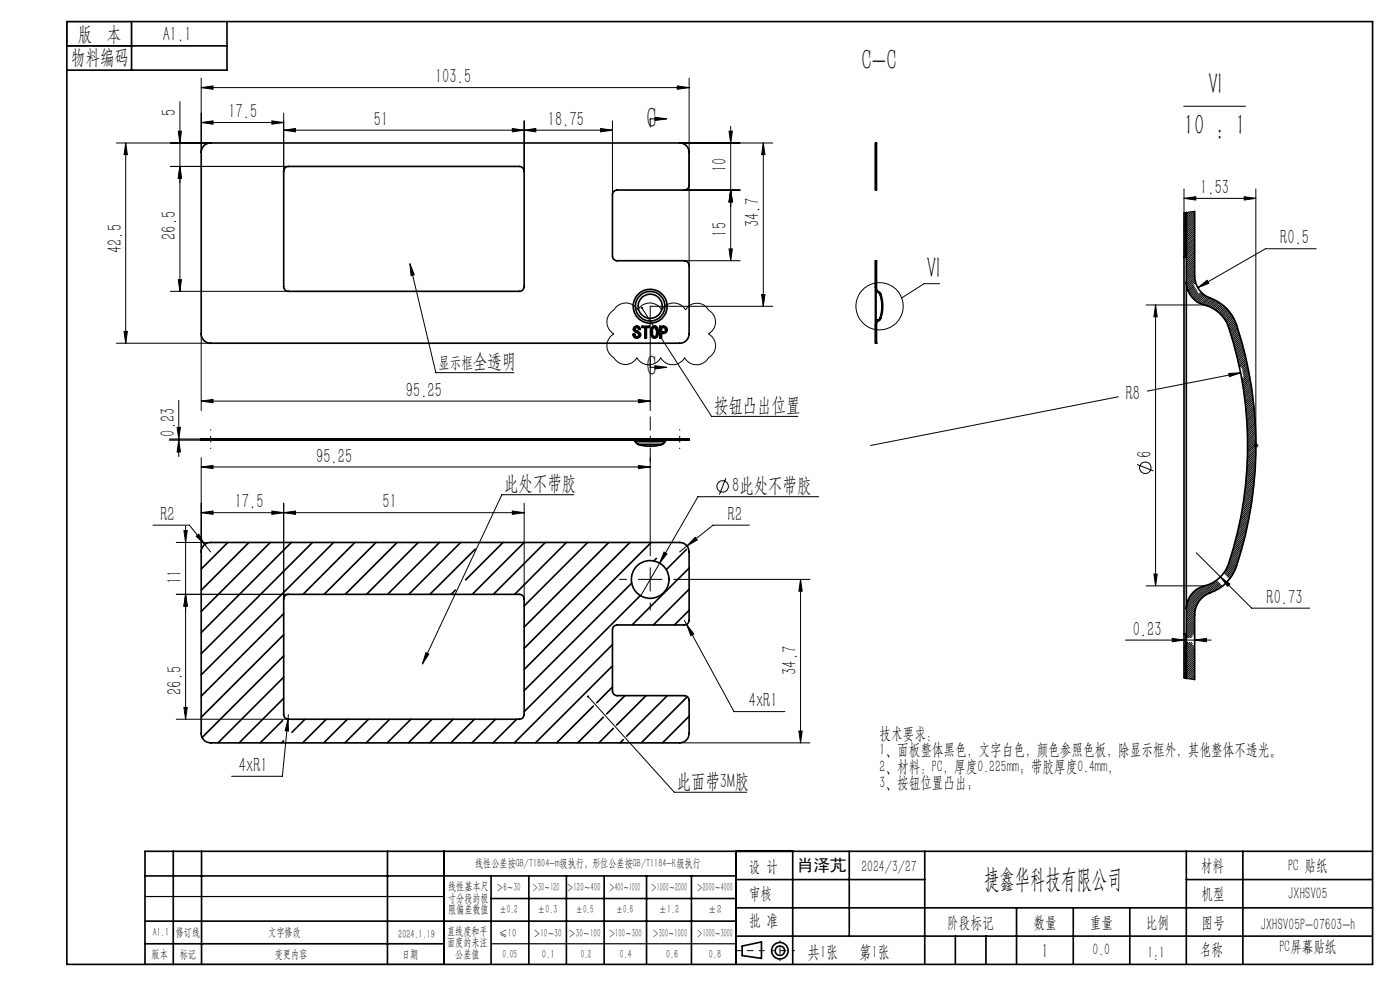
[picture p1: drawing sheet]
<svg xmlns="http://www.w3.org/2000/svg" width="297mm" height="210mm" viewBox="0 0 297 210" stroke-linecap="round" stroke-linejoin="round" font-family="sans-serif">
<g fill="none" stroke="#000" stroke-width=".21">
<path d="M42.7 18.6l2.5-.4v.7zM42.7 16.6v15.7M42.7 18.6h103.5M143.7 18.2l2.5 .4-2.5 .3zM146.2 16.6v39.7M24.7 30.3h20M26.7 30.3v42.5M26.7 30.3l.3 2.5h-.7zM36.2 35.3h25M37.8 27.8h.7l-.3 2.5zM38.2 35.3l.3 2.5h-.7zM38.2 21.5v40.3"/>
<path d="M42.7 26l2.5-.4v.7zM42.7 26h17.5M57.7 25.6l2.5 .4-2.5 .3zM60.2 24v12.3M60.2 27.6l2.5-.3v.7zM60.2 27.6h69.7M108.7 27.3l2.5 .3-2.5 .4zM111.2 27.6l2.5-.3v.7zM111.2 25.6v10.7M127.4 27.3l2.5 .3-2.5 .4zM129.9 25.6v15.7M138.9 24.9l2.5 .3-2.5 .4z"/>
<path d="M141.4 25.2h-3.5v1.8M144.2 30.3h19.7M154.7 27.8h.7l-.4 2.5zM155 26.8v28.5M161.9 30.3l.4 2.5h-.7zM161.9 30.3v34.7M185.9 30.3l-.2 .3M185.9 30.8l-.2 .2M185.9 31.1l-.2 .3M185.9 31.6l-.2 .2M185.9 32l-.2 .2M185.9 32.4l-.2 .2"/>
<path d="M185.9 32.8l-.2 .2M185.9 33.2l-.2 .2M185.9 33.6l-.2 .2M185.9 34l-.2 .2M185.9 34.4l-.2 .2M185.9 34.8l-.2 .3M185.9 35.2l-.2 .2M185.9 35.7l-.2 .2M185.9 36l-.2 .3M185.9 36.5l-.2 .2M185.9 36.9l-.2 .2M185.9 37.3l-.2 .2"/>
<path d="M185.9 37.7l-.2 .2M185.9 38.1l-.2 .2M185.9 38.5l-.2 .2M185.9 38.9l-.2 .2M185.9 39.3l-.2 .2M185.9 39.7l-.2 .3M251.1 22.5h13.1M37.8 59.3h.7l-.3 2.5zM87 55.9l5.5 23.1h16.5M87 55.9l.9 2.4-.7 .1zM145.2 40.3h11.8M145.2 55.3h11.8"/>
<path d="M154.7 52.8h.7l-.4 2.5zM155 40.3l.4 2.5h-.7zM185.8 40.3h.1M185.9 55.3l-.2 .1M185.9 55.7l-.2 .2M185.9 56l-.2 .3M185.9 56.5l-.2 .2M185.9 56.9l-.2 .2M185.9 57.3l-.2 .2M185.9 57.7l-.2 .2M185.9 58.1l-.2 .2M185.9 58.5l-.2 .2"/>
<path d="M185.9 58.9l-.2 .3M185.9 59.3l-.2 .2M185.9 59.7l-.2 .3M185.9 40.1l-.1 .2M251.2 42.1l2.5-.4v.7zM251.2 40.1v5l2.2-.3M251.2 42.1h15.2M251.2 45.1v.1M251.7 45.1l-.5 .5M252.2 45l-1 1M252.7 44.9l-1.5 1.5M253.2 44.9l-2 1.9"/>
<path d="M253.4 45l-2.2 2.2M253.4 45.4l-2.2 2.3M253.4 45.8l-2.2 2.2M253.4 46.2l-2.2 2.3M253.4 46.6l-2.2 2.3M253.4 47l-2.2 2.3M253.4 47.4l-2.2 2.3M253.4 47.9l-2.2 2.2M253.4 48.3l-2.2 2.2M253.4 48.7l-2.2 2.2M253.4 49.1l-2.2 2.2M253.4 49.5l-2.2 2.2"/>
<path d="M253.4 49.9l-2.2 2.2M253.4 50.3l-2.2 2.3M253.4 50.7l-2.2 2.2M253.4 51.1l-2.2 2.3M253.4 51.5l-2.2 2.3M253.4 51.9l-2.2 2.3M253.4 52.3l-2.1 2.2M253.4 52.7l-1.7 1.8M253.4 53.2l-1.7 1.7M253.4 53.5l-1.7 1.8M253.4 54l-1.7 1.7M253.4 54.4l-1.7 1.7"/>
<path d="M253.4 54.8l-1.7 1.7M253.4 55.2l-1.7 1.7M253.4 55.6l-1.7 1.8M253.4 56l-1.7 1.8M253.4 56.4l-1.7 1.8M253.4 56.8l-1.7 1.8M253.4 57.2l-1.7 1.8M253.4 57.6l-1.7 1.8M253.4 58.1l-1.7 1.7M253.4 58.4l-1.7 1.8M253.4 58.9l-1.7 1.7M253.5 59.2l-1.7 1.7"/>
<path d="M253.5 59.6l-1.6 1.6M253.6 59.9l-.3 .3M263.9 41.7l2.5 .4-2.5 .3zM266.4 40.1v54.9M279.2 52.8h-10.7l-14.4 8.2M24.7 72.8h20M26.3 70.3h.7l-.3 2.5zM36.2 61.8h25M42.7 70.8v16.3M130.7 65.1a2.92 2.92 0 0 1 4.6 .6 2.92 2.92 0 0 1 5.1 0 2.89 2.89 0 0 1 5 0 2.8 2.8 0 0 1 4.9 0 2.88 2.88 0 0 1 0 5.1 2.85 2.85 0 0 1 0 5.1 2.89 2.89 0 0 1-5.1 0 2.91 2.91 0 0 1-5 0 2.89 2.89 0 0 1-5.1 0 2.77 2.77 0 0 1-4.9 0 2.89 2.89 0 0 1 0-5.1 2.92 2.92 0 0 1 0-5.1zM136.2 65.3l14.8 23h18.3M137.9 77.9h3.5"/>
<path d="M138.9 77.6l2.5 .3-2.5 .4zM161.6 62.5h.7l-.4 2.5zM163.9 65h-26v22.1M185.9 72.8h.1M185.9 60.1l-.2 .3M185.9 60.5l-.2 .3M185.9 61l-.1 .1M185.9 61.4l-.1 .1M185.9 68.7l-.1 .2M185.9 69.1l-.2 .2M185.9 69.5l-.2 .2M185.9 69.9l-.2 .3"/>
<path d="M185.9 70.3l-.2 .3M185.9 70.8l-.2 .2M185.9 71.1l-.2 .3M185.9 71.6l-.2 .2M185.9 72l-.2 .2M185.9 72.4l-.2 .2M186.1 61.7l-.2 .1M186.3 61.8l-.1 .2M186.5 62l-.1 .1M186.8 62.2l-.2 .1M186.9 62.5l-.2 .1M186.9 67.4l-1.1 1.1"/>
<path d="M187 62.8l-.2 .1M187 63.1l-.1 .2M187 66.8l-.2 .3M187.1 63.5l-.1 .1M187.1 66.3l-.2 .2M187.2 63.8l-.2 .2M187.2 64.2l-.1 .1M187.2 65.8l-.2 .2M187.3 64.5l-.2 .2M187.3 65l-.2 .1M187.3 65.4l-.2 .2M199.4 60.2h-3.4l-4.7 3"/>
<path d="M243.1 64.7h12.4M245.1 64.7v59.6M245.1 64.7l.4 2.5h-.7zM253.2 60.4l-1.2 1.2M253.3 60.6l-1.2 1.2M253.4 60.9l-1.2 1.2M253.6 61.2l-1.2 1.2M253.8 61.4l-1.3 1.2M253.9 61.7l-1.2 1.2M254 61.9l-1.1 1.2M254.1 61l2-1.5 .3 .6zM254.2 62.2l-1.1 1.1"/>
<path d="M254.8 62l-1.5 1.5M255 62.2l-1.5 1.5M255.2 62.4l-1.5 1.5M255.4 62.5l-1.4 1.6M255.7 62.7l-1.5 1.5M255.9 62.9l-1.4 1.4M256.2 63l-1.4 1.5M256.5 63.1l-1.4 1.5M256.8 63.2l-1.4 1.5M257.1 63.4l-1.4 1.4M257.4 63.5l-1.4 1.3M257.7 63.6l-1.4 1.3"/>
<path d="M257.9 63.7l-1.3 1.4M258.2 63.9l-1.3 1.3M258.4 64.1l-1.2 1.2M258.7 64.2l-1.3 1.3M258.9 64.4l-1.2 1.2M259.2 64.5l-1.3 1.3M259.4 64.7l-1.2 1.3M259.6 64.9l-1.2 1.2M259.9 65.1l-1.3 1.2M260.1 65.3l-1.3 1.2M260.3 65.5l-1.3 1.2M260.5 65.7l-1.3 1.2"/>
<path d="M260.7 79.2l2.5-.1-2.4 .8zM260.7 65.9l-1.3 1.3M260.8 66.2l-1.2 1.2M261 66.4l-1.2 1.3M261.2 66.6l-1.3 1.3M261.3 66.9l-1.2 1.2M261.5 67.1l-1.3 1.3M261.7 67.4l-1.3 1.3M261.8 67.7l-1.3 1.3M261.9 67.9l-1.3 1.3M262 68.2l-1.3 1.4M262.2 68.5l-1.4 1.4"/>
<path d="M262.3 68.8l-1.4 1.4M262.4 69.1l-1.4 1.4M262.5 69.4l-1.4 1.4M262.6 69.7l-1.4 1.4M262.7 70l-1.4 1.4M262.8 70.3l-1.4 1.4M262.9 70.7l-1.4 1.4M263 71l-1.5 1.4M263.1 71.3l-1.4 1.4M263.2 79.1l-19.8 3.9M263.2 71.6l-1.5 1.4M263.2 71.9l-1.4 1.4"/>
<path d="M263.3 72.2l-1.4 1.5M263.4 72.6l-1.4 1.4M263.5 72.9l-1.4 1.4M263.6 73.2l-1.4 1.4M263.7 73.5l-1.4 1.5M263.8 73.8l-1.5 1.5M263.9 74.1l-1.5 1.5M263.9 74.5l-1.4 1.4M264 74.8l-1.4 1.5M264.1 75.1l-1.5 1.5M264.2 75.5l-1.5 1.4M264.3 75.8l-1.5 1.4"/>
<path d="M264.3 76.1l-1.4 1.5M264.4 76.4l-1.4 1.5M264.5 76.8l-1.1 1.1M264.5 77.1l-1 1.1M264.7 77.5l-1.1 1M264.7 77.8l-1 1.1M264.8 78.1l-1.1 1.1M264.8 78.5l-1 1M264.9 78.8l-1.1 1.1M265 79.2l-1.5 1.5M265 79.5l-1.5 1.5M265.1 79.9l-1.5 1.4"/>
<path d="M35.9 93.4h6.8M35.9 93.1h6.8M37.6 90.7h.7l-.4 2.4zM37.9 84.9v12M37.9 93.4l.4 2.5h-.7zM42.7 85.1l2.5-.4v.7zM42.7 85.1h95.2M42.7 99.1l2.5-.4v.7zM42.7 97.1v20M42.7 99.1h95.2M135.4 84.7l2.5 .4-2.5 .3zM135.4 98.7l2.5 .4-2.5 .3z"/>
<path d="M137.9 97.1v19.3M237.2 84.2l-52.5 10.3M241.2 98.5l3.5 1.4M263.6 80.1l-.2 .2M265.2 80.2l-1.5 1.5M265.2 80.5l-1.5 1.5M265.3 80.9l-1.5 1.5M265.4 81.2l-1.6 1.6M265.4 81.6l-1.5 1.5M265.5 81.9l-1.6 1.6M265.5 82.3l-1.5 1.5M265.6 82.6l-1.6 1.6"/>
<path d="M265.6 83l-1.5 1.6M265.7 83.4l-1.6 1.5M265.7 83.7l-1.5 1.6M265.8 84.1l-1.6 1.5M265.8 84.4l-1.6 1.6M265.9 84.8l-1.6 1.6M265.9 85.2l-1.6 1.6M265.9 94.5h1M265.9 85.5l-1.6 1.6M266 85.9l-1.6 1.6M266 86.3l-1.6 1.6M266.1 94.1l.7 .8"/>
<path d="M266.1 86.7l-1.7 1.6M266.1 87l-1.6 1.6M266.1 87.4l-1.6 1.6M266.2 87.8l-1.7 1.6M266.2 88.2l-1.7 1.6M266.2 88.5l-1.6 1.7M266.2 88.9l-1.6 1.7M266.2 99.9l-1.9 1.9M266.3 89.3l-1.7 1.7M266.3 89.7l-1.7 1.7M266.3 99.5l-1.9 1.9M266.3 90.1l-1.7 1.6"/>
<path d="M266.3 98.6l-1.9 1.9M266.3 99.1l-1.9 1.9M266.3 90.4l-1.6 1.7M266.3 90.9l-1.6 1.6M266.3 98.2l-1.8 1.9M266.4 91.3l-1.7 1.6M266.4 91.6l-1.7 1.7M266.4 92l-1.7 1.8M266.4 96.9l-1.8 1.9M266.4 97.4l-1.9 1.8M266.4 97.8l-1.9 1.8M266.4 92.4l-1.7 1.7"/>
<path d="M266.4 92.8l-1.7 1.8M266.4 93.2l-1.7 1.8M266.4 93.6l-1.7 1.8M266.4 94l-1.7 1.8M266.4 94.9l-1.7 1.7M266.4 95.3l-1.7 1.7M266.4 95.7l-1.8 1.8M266.4 96.1l-1.8 1.8M266.4 96.5l-1.8 1.8M266.8 94.1l-2.1 2.1M32.5 111.4h7.7l3.2 4.1M37.4 115.1h7.3"/>
<path d="M39 112.6h.7l-.3 2.5zM39.4 111.6v41M41.6 113.8l.6-.5 1.2 2.2zM42.7 108.8l2.5-.4v.7zM42.7 108.8h68.5M43.4 115.5l1.3 1.6M57.7 108.4l2.5 .4-2.5 .3zM60.2 108.8l2.5-.4v.7zM60.2 106.7v20.4M108.7 108.4l2.5 .4-2.5 .3zM111.2 106.7v20.4M121.7 104.9h-15.2l-16.9 36"/>
<path d="M139.9 119.4l-4 7M140.9 117.1l.6 .4-1.6 1.9zM145.7 115.8l-1.5 1.3M147.5 114l.4 .5-2.2 1.3zM154 101.5l-1.4 3.4M159 111.4h-7.7l-5.6 4.4M173.7 105.4h-25.6l-8.2 14M253.8 117.3l11.7 11.7h12.3M262.5 119.6l-2.4 2.4M262.7 119l-2.8 2.8M262.9 118.5l-3.2 3.1M263 117.9l-2.9 2.8"/>
<path d="M263.2 117.3l-2.7 2.7M263.3 116.7l-2.6 2.6M263.5 116.1l-2.6 2.6M263.7 115.6l-2.6 2.5M263.8 115l-2.5 2.5M263.9 114.5l-2.5 2.5M264.1 113.9l-2.5 2.5M264.2 113.4l-2.4 2.4M264.3 112.8l-2.4 2.5M264.5 112.3l-2.4 2.4M264.6 111.8l-2.4 2.4M264.7 111.3l-2.3 2.3"/>
<path d="M264.8 110.8l-2.3 2.3M264.9 110.3l-2.3 2.2M265 109.8l-2.3 2.2M265.1 109.2l-2.2 2.3M265.2 108.8l-2.2 2.2M265.3 108.3l-2.2 2.1M265.4 107.8l-2.2 2.2M265.4 107.3l-2.1 2.1M265.5 106.8l-2.1 2.1M265.6 106.3l-2.1 2.1M265.6 105.9l-2 2M265.7 105.4l-2.1 2"/>
<path d="M265.8 104.9l-2.1 2.1M265.8 104.4l-2 2.1M265.9 104l-2.1 2M265.9 103.5l-2 2M266 103.1l-2 1.9M266 102.6l-1.9 2M266.1 102.2l-2 1.9M266.1 101.7l-1.9 2M266.1 101.2l-1.9 2M266.2 100.8l-1.9 2M266.2 100.4l-1.9 1.9M37.4 126.1h23.8"/>
<path d="M39.4 126.1l.3 2.5h-.7zM90.3 138.5l.7 .2-1.4 2.2zM135.4 122.9h5M137.9 120.4v5M144.4 122.9h27.4M145.2 131.6l.5 .9M145.7 132.5l1.5 2-.7 .3zM145.7 132.5l10 18.4h10.8M169.8 122.9v34.7M169.8 122.9l.4 2.5h-.7zM238.8 135.8h18.1M243.1 124.3h12.4"/>
<path d="M244.8 121.8h.7l-.4 2.5zM248.7 135.4l2.5 .4-2.5 .3zM251.3 134.5l-.1 .1M251.4 136.9l-.2 .1M251.7 134.9h.1M251.7 136.6h.1M252 136.3l-.3 .3M252.4 136.3l-1.2 1.1M252.8 136.3l-1.6 1.6M252.9 134.9l-.3 .4M252.9 136.5l-1.7 1.8M253 136.9l-1.8 1.8"/>
<path d="M253.4 136.9l-2.2 2.2M253.4 135.8l2.5-.4v.7zM253.4 130.3l-1.7 1.7M253.4 130.7l-1.7 1.8M253.4 131.1l-1.7 1.8M253.4 131.5l-1.7 1.8M253.4 131.9l-1.7 1.8M253.4 132.4l-1.7 1.7M253.4 132.7l-1.9 2M253.4 133.2l-1.7 1.7M253.4 133.6l-1.7 1.7M253.4 134l-1.3 1.3"/>
<path d="M253.4 134.4l-.2 .3M253.4 137.3l-2.2 2.2M253.4 137.6l-2.2 2.3M253.4 138.1l-2.2 2.2M253.4 138.5l-2.2 2.2M253.4 138.9l-2.2 2.2M253.4 139.3l-2.2 2.2M253.4 139.7l-2.2 2.2M253.5 129.8l-1.8 1.8M253.5 129.4l-1.8 1.8M253.7 125.1l-1 1.1M253.7 128.8l-2 2"/>
<path d="M254 128l-2.3 2.4M254.7 124.6l-2.6 2.5M255.3 124.3l-3.4 3.5M255.9 124.2l-4.2 4.1M256.5 124l-4.8 4.8M257.3 123.6l-5.6 5.6M258.1 123.1l-6.4 6.5M258.3 123.4l-6.6 6.6M258.6 123.6l-2.6 2.4M258.8 123.7l-2 2M258.9 122.4l2 1.5-.5 .5zM258.9 124l-1.4 1.5"/>
<path d="M259.2 124.2l-.9 .8M261.6 121.8l-.9 .8M262 120.9l-1.5 1.5M262.3 120.3l-2 1.9M37.4 152.6h23.8M39 150.1h.7l-.3 2.5zM61.1 152.6l.1 2.5-.7-.1zM61.1 152.6l-1.2 12.1h-10.8M61.2 151.6l-.1 1M124.7 147.7l18.4 20.4h15.3M144.2 157.6h27.6M169.5 155.1h.7l-.4 2.5z"/>
<path d="M251.2 143.8l2.2 .4M253.4 140.1l-2.2 2.2M253.4 140.5l-2.2 2.3M253.4 140.9l-2.2 2.2M253.4 141.3l-2.2 2.3M253.4 141.7l-2.1 2.2M253.4 142.1l-1.7 1.8M253.4 142.5l-1.4 1.5M253.4 143l-1 1M253.4 143.4l-.7 .7M253.4 143.8l-.3 .3"/>
<circle cx="186.6" cy="65" r="5"/>
<circle cx="243" cy="99.2" r="1.21"/>
<circle cx="153.3" cy="103.2" r="1.22"/>
</g>
<g fill="none" stroke="#000" stroke-width=".35">
<path d="M14.2 4.6h277v200h-277zM14.2 9.7h34M27.9 4.6v10.3M48.2 4.6v10.3h-34M43.4 30.8l1-.5h99.8a1.97 1.97 0 0 1 2 2v7a1.02 1.02 0 0 1-1 1h-14.3a.96 .96 0 0 0-1 1v13a.96 .96 0 0 0 1 1h14.3a1.02 1.02 0 0 1 1 1v14.5a1.98 1.98 0 0 1-2 2h-99.5a1.98 1.98 0 0 1-2-2v-38.8zM60.5 35.6l.7-.3h49a1.09 1.09 0 0 1 1 1v24.5a1.02 1.02 0 0 1-1 1h-49a.96 .96 0 0 1-1-1v-24.7zM185.7 30.3h.2v10h-.2zM185.8 30.3v10M185.8 55.3v6.2M251.2 54.5v80M251.2 45.1v9.4M251.2 54.5h.5"/>
<path d="M251.7 59.9a5.3 5.3 0 0 0 4.7 5.1 7.3 7.3 0 0 1 4.3 4.5 79.5 79.5 0 0 1-.4 50.9 7.8 7.8 0 0 1-5.6 4.2 5 5 0 0 0-3 4.5M251.7 59.9v69.2M251.7 45.1v14.8M253.4 44.8v13.8a5 5 0 0 0 3.4 4.6 9 9 0 0 1 5.5 5.7 81 81 0 0 1-.4 52.1 9.3 9.3 0 0 1-5.8 5 5 5 0 0 0-2.7 4.4v13.8M134.5 69.5a.74 .74 0 0 1 .8-.3 .74 .74 0 0 1 .5 .7h-.3a.36 .36 0 0 0-.3-.4 .36 .36 0 0 0-.4 .2 .36 .36 0 0 0 .1 .4l.3 .2a.77 .77 0 0 1 .6 .9 .77 .77 0 0 1-.9 .6 .77 .77 0 0 1-.6-.9h.4a.42 .42 0 0 0 .5 .5 .42 .42 0 0 0 .1-.7l-.5-.3a.63 .63 0 0 1-.3-.9zM136.2 69.2h1.5v.3h-.6v2.2h-.3v-2.2h-.6zM138.4 69.3a.81 .81 0 0 1 .9 0 .81 .81 0 0 1 .3 .9 1.1 1.1 0 0 1-.7 1.5 1.13 1.13 0 0 1-.9-1.5zM138.6 69.6l.3-.1a1.16 1.16 0 0 1 .3 1.5 .41 .41 0 0 1-.4 .4 .41 .41 0 0 1-.4-.4v-.9zM140 69.2h.8a.81 .81 0 0 1 .7 1 .81 .81 0 0 1-1.2 .5v1h-.3zM140.3 69.5a.6 .6 0 0 1 .7 .1 .6 .6 0 0 1 .1 .7l-.8 .1zM185.7 61v8M185.7 61v-5.7h.2v6.1l.2 .3 .4 .2a5.3 5.3 0 0 1 .7 4.3l-.4 1.4-.7 .7-.2 .3v4.2h-.2v-3.8"/>
<path d="M185.7 69h.1M185.7 61h.1M185.8 61.5l.1 .4 .4 .1a1.39 1.39 0 0 1 .6 1.5 6.1 6.1 0 0 1-.5 4.3l-.5 .2-.1 .4M185.8 61.5v6.9M185.8 68.4v4.4M42.7 93.2h103.5M44.7 93.1h-2v.3h2M44.7 93.1v.3M44.7 93.1h99.5M44.7 93.4h99.5M134.3 93.4l.5 .3M134.8 93.7l.6 .6"/>
<path d="M134.8 93.7h6.2M135.4 94.3a7.9 7.9 0 0 0 5.1 0M135.4 94.3h5.1M141 93.7l-.5 .6M141.5 93.4l-.5 .3M144.2 93.1h2v.3h-2M144.2 93.1v.3M43.4 115.6l.7-.5h.6h99.5a2.03 2.03 0 0 1 2 2v14.5a1.02 1.02 0 0 1-1 1h-14.3a.96 .96 0 0 0-1 1v13a.96 .96 0 0 0 1 1h14.3a1.09 1.09 0 0 1 1 1v7a2.03 2.03 0 0 1-2 2h-99.5a1.98 1.98 0 0 1-2-2v-38.8l.2-.6zM48.3 115.1l-5.6 5.6M52.8 115.1l-10.1 10.1M57.3 115.1l-14.6 14.6M61.8 115.1l-19.1 19.1"/>
<path d="M66.3 115.1l-23.6 23.6M70.8 115.1l-28.1 28M75.3 115.1l-11 11M79.8 115.1l-11 11M84.2 115.1l-11 11M88.7 115.1l-10.9 11M93.2 115.1l-11 11M97.7 115.1l-11 11M100.8 116.5l-9.6 9.6M106.7 115.1l-7.9 7.9M111.2 115.1l-11 11M115.7 115.1l-11 11"/>
<path d="M120.2 115.1l-11 11M124.7 115.1l-13.5 13.4M129.2 115.1l-18 17.9M133.6 115.1l-22.4 22.4M138.1 115.1l-26.9 26.9M139.2 118.5l-.5 .5M145.6 116.5l-4.2 4.3M60.2 130.2l-17.5 17.5M60.2 134.6l-17.5 17.5M60.2 139.1l-17.3 17.3M60.5 126.4l.5-.3h49.2a1.02 1.02 0 0 1 1 1v24.5a1.02 1.02 0 0 1-1 1h-49a.96 .96 0 0 1-1-1v-24.7zM96.6 125.2l-.9 .9"/>
<path d="M129.9 136.7l-20.8 20.9M134 123.7l-22.8 22.8M135.9 126.3l-24.7 24.7M146.2 120.5l-12.1 12.1M146.2 125l-7.6 7.6M146.2 129.5l-3.1 3.1M251.2 134.5v9.3M251.2 134.5h.5M251.7 129.1v14.8M59.9 152.9l-4.7 4.7M60.1 157.2l-.4 .4M60.2 143.6l-14 14"/>
<path d="M60.2 148.1l-9.5 9.5M64.7 152.6l-2.8 2.8M69.2 152.6l-5 5M73.7 152.6l-5 5M78.2 152.6l-5 5M82.7 152.6l-5 5M87.2 152.6l-5 5M91.7 152.6l-5.1 5M96.1 152.6l-4.9 5M100.6 152.6l-5 5M105.1 152.6l-5 5M109.6 152.6l-5 5"/>
<path d="M125.9 149.8l-7.8 7.8M128 152.1l-5.4 5.5M129.9 141.2l-16.3 16.4M129.9 145.7l-3.3 3.4M130.1 154.5l-3 3.1M132.2 156.9l-.6 .7M132.6 147.6l-3.9 3.8M137.1 147.6l-6.3 6.2M141.6 147.6l-8.7 8.6M145.8 147.8l-9.8 9.8M146.2 151.9l-5.7 5.7M30.8 195.4h125.4"/>
<path d="M30.8 185.8h125.4M36.8 180.6v24M42.8 180.6v24M82.2 180.6v24M94.2 180.6v24M104.2 185.8v18.8M104.2 190.6h52M112.2 185.8v18.8M120.2 185.8v18.8M128.2 185.8v18.8M137.2 185.8v18.8M146.7 185.8v18.8"/>
<path d="M156.2 180.6v24M156.2 186.6h40M156.2 198.6h135M156.2 192.6h135M168.2 180.6v24M180.2 180.6v18M196.2 180.6v24M202.7 198.6v6M209.2 198.6v6M215.7 192.6v12M227.7 192.6v12M239.7 192.6v12"/>
<path d="M251.7 186.6h39.5M251.7 180.6v24M263.7 180.6v24M291.2 180.6h-260.4v24M30.8 200.2h63.4M157.4 200.7l4.1-.9v3.5l-4.1-.6z"/>
<circle cx="137.9" cy="65" r="3.1"/>
<circle cx="137.9" cy="65" r="2.55"/>
<circle cx="137.9" cy="65" r="3.6"/>
<circle cx="137.9" cy="122.9" r="4"/>
<circle cx="165.5" cy="201.7" r="1.74"/>
<circle cx="165.5" cy="201.7" r="1"/>
</g>
<path d="M137.9 97.9v-9.5" fill="none" stroke="#000" stroke-width=".21" stroke-dasharray="15.2 1.3 1.3 1.3" stroke-dashoffset="12.4"/>
<path d="M44.7 91.1v4.1M144.2 91.1v4.1" fill="none" stroke="#000" stroke-width=".21" stroke-dasharray="15.2 1.3 1.3 1.3" stroke-dashoffset="15.1"/>
<path d="M137.9 117.9v-1.5M132.9 122.9h-1.5M137.9 127.9v1.5M142.9 122.9h1.5" fill="none" stroke="#000" stroke-width=".21" stroke-dasharray="15.2 1.3 1.3 1.3"/>
<path d="M162.1 201.7h-6" fill="none" stroke="#000" stroke-width=".21" stroke-dasharray="15.2 1.3 1.3 1.3" stroke-dashoffset="14.1"/>
<path d="M168.5 201.7h-4.8" fill="none" stroke="#000" stroke-width=".21" stroke-dasharray="15.2 1.3 1.3 1.3" stroke-dashoffset="14.7"/>
<path d="M165.5 199.6v4.2" fill="none" stroke="#000" stroke-width=".21" stroke-dasharray="15.2 1.3 1.3 1.3" stroke-dashoffset="15"/>
<path d="M14.2 4.6h13.7v5.1h-13.7zM30.8 190.2h63.4M30.8 204.6h63.4M104.2 200.2h52" fill="none" stroke="#000" stroke-width=".25"/>
<g fill="#000">
<path d="M38.2 35.3l.3 2.5h-.7zM37.8 27.8h.7l-.3 2.5zM155 40.3l.4 2.5h-.7zM154.7 27.8h.7l-.4 2.5zM154.7 52.8h.7l-.4 2.5zM155 40.3l.4 2.5h-.7zM26.3 70.3h.7l-.3 2.5zM26.7 30.3l.3 2.5h-.7zM161.6 62.5h.7l-.4 2.5zM161.9 30.3l.4 2.5h-.7zM37.9 93.4l.4 2.5h-.7zM37.6 90.7h.7l-.4 2.4zM245.1 64.7l.4 2.5h-.7zM244.8 121.8h.7l-.4 2.5z"/>
<path d="M38.2 35.3l.3 2.5h-.7zM37.8 59.3h.7l-.3 2.5zM169.8 122.9l.4 2.5h-.7zM169.5 155.1h.7l-.4 2.5zM39.4 126.1l.3 2.5h-.7zM39 150.1h.7l-.3 2.5z"/>
<path d="M42.7 26l2.5-.4v.7zM57.7 25.6l2.5 .4-2.5 .3zM42.7 18.6l2.5-.4v.7zM143.7 18.2l2.5 .4-2.5 .3zM42.7 85.1l2.5-.4v.7zM135.4 84.7l2.5 .4-2.5 .3zM41.6 113.8l1.8 1.7-1.2-2.2zM147.5 114l-1.8 1.8 2.2-1.3zM61.1 152.6l-.6 2.4 .7 .1zM145.7 132.5l.8 2.3 .7-.3zM140.9 117.1l-1 2.3 1.6-1.9zM254.1 61l2.3-.9-.3-.6zM258.9 122.4l1.5 2 .5-.5zM260.7 79.2l.1 .7 2.4-.8z"/>
<path d="M60.2 27.6l2.5-.3v.7zM108.7 27.3l2.5 .3-2.5 .4zM111.2 27.6l2.5-.3v.7zM127.4 27.3l2.5 .3-2.5 .4z"/>
<path d="M138.9 24.9l2.5 .3-2.5 .4zM138.9 77.6l2.5 .3-2.5 .4z"/>
<path d="M263.9 41.7l2.5 .4-2.5 .3zM251.2 42.1l2.5-.4v.7z"/>
<path d="M136 65.1a.25 .25 0 0 0 0 .5 .25 .25 0 0 0 .4-.2 .25 .25 0 0 0-.3-.3l.1 .2zM87 55.9l.9 2.4-.7 .1zM124.5 147.6a.24 .24 0 0 0 .2 .4 .24 .24 0 0 0 .3-.3 .24 .24 0 0 0-.4-.1l.1 .1zM90.3 138.5l.7 .2-1.4 2.2z"/>
<path d="M57.7 108.4l2.5 .4-2.5 .3zM42.7 108.8l2.5-.4v.7zM135.4 98.7l2.5 .4-2.5 .3zM42.7 99.1l2.5-.4v.7z"/>
<path d="M60.2 108.8l2.5-.4v.7zM108.7 108.4l2.5 .4-2.5 .3z"/>
<path d="M39.4 126.1l.3 2.5h-.7zM39 112.6h.7l-.3 2.5z"/>
<path d="M248.7 135.4l2.5 .4-2.5 .3zM253.4 135.8l2.5-.4v.7z"/>
</g>
<g font-size="6.3">
<text x="182.8" y="14.8">C-C</text>
<text x="256.3" y="20">VI</text>
<text x="137.2" y="27.1">C</text>
<text x="251.1" y="28.7">10 : 1</text>
<text x="196.5" y="58.9">VI</text>
<text x="137.2" y="79.8">C</text>
</g>
<text font-size="5.6" x="208.8" y="188.3">捷鑫华科技有限公司</text>
<g font-size="4.4">
<text x="16.5" y="8.6">版 本</text>
<text x="34.5" y="8.6">A1.1</text>
<text x="15.1" y="13.7">物料编码</text>
<text x="92.3" y="17.7">103.5</text>
<text x="37.3" y="24.6" transform="rotate(-90 37.3 24.6)">5</text>
<text x="48.5" y="25.1">17.5</text>
<text x="79.3" y="26.7">51</text>
<text x="116.2" y="26.7">18.75</text>
<text x="154.2" y="36.6" transform="rotate(-90 154.2 36.6)">10</text>
<text x="254.6" y="41.2">1.53</text>
<text x="25.8" y="53.7" transform="rotate(-90 25.8 53.7)">42.5</text>
<text x="37.3" y="50.9" transform="rotate(-90 37.3 50.9)">26.5</text>
<text x="154.2" y="50.2" transform="rotate(-90 154.2 50.2)">15</text>
<text x="161.1" y="48.2" transform="rotate(-90 161.1 48.2)">34.7</text>
<text x="271.6" y="51.9">R0.5</text>
<text x="100.4" y="78.1">全透明</text>
<text x="86.1" y="84.2">95.25</text>
<text x="151.5" y="87.4">按钮凸出位置</text>
<text x="238.8" y="84.8">R8</text>
<text x="37.1" y="92.6" transform="rotate(-90 37.1 92.6)">0.23</text>
<text x="67.1" y="98.2">95.25</text>
<text x="244.3" y="97.2" transform="rotate(-90 244.3 97.2)">6</text>
<text x="49.8" y="107.9">17.5</text>
<text x="81.2" y="107.9">51</text>
<text x="107" y="104">此处不带胶</text>
<text x="155.3" y="104.5">8此处不带胶</text>
<text x="34" y="110.5">R2</text>
<text x="154.4" y="110.5">R2</text>
<text x="38.5" y="123.9" transform="rotate(-90 38.5 123.9)">11</text>
<text x="268.7" y="128.1">R0.73</text>
<text x="240.3" y="134.9">0.23</text>
<text x="169" y="143.2" transform="rotate(-90 169 143.2)">34.7</text>
<text x="38.5" y="147.4" transform="rotate(-90 38.5 147.4)">26.5</text>
<text x="158.9" y="150">4xR1</text>
<text x="50.7" y="163.8">4xR1</text>
<text x="143.6" y="167.2">此面带3M胶</text>
<text x="221" y="203.2">1</text>
</g>
<g font-size="3.8">
<text x="171.3" y="203.2">共1张</text>
<text x="182.3" y="203.2">第1张</text>
</g>
<g font-size="3.5">
<text x="92.9" y="78.1">显示框</text>
<text x="186.6" y="156.7">技术要求：</text>
<text x="186.6" y="160.2">1、面板整体黑色，文字白色，颜色参照色板，除显示框外，其他整体不透光。</text>
<text x="186.6" y="163.7">2、材料：PC，厚度0.225mm；带胶厚度0.4mm，</text>
<text x="186.6" y="167.2">3、按钮位置凸出；</text>
<text x="158.9" y="184.9">设 计</text>
<text x="169" y="184.8">肖泽芃</text>
<text x="182.7" y="184.9">2024/3/27</text>
<text x="254.7" y="184.7">材料</text>
<text x="273.3" y="184.7">PC 贴纸</text>
<text x="158.9" y="190.8">审核</text>
<text x="254.9" y="190.7">机型</text>
<text x="273.3" y="190.8">JXHSV05</text>
<text x="158.9" y="196.5">批 准</text>
<text x="200.9" y="196.9">阶段标记</text>
<text x="219.3" y="196.9">数量</text>
<text x="231.2" y="196.9">重量</text>
<text x="243.1" y="196.9">比例</text>
<text x="254.9" y="196.9">图号</text>
<text x="267.5" y="197.3">JXHSV05P-07603-h</text>
<text x="231.8" y="202.5">0.0</text>
<text x="243.4" y="203.2">1:1</text>
<text x="254.5" y="202.5">名称</text>
<text x="271.4" y="201.8">PC屏幕贴纸</text>
</g>
<g font-size="2.5">
<text x="100.8" y="184">线性公差按GB/T1804-m级执行；形位公差按GB/T1184-K级执行</text>
<text x="95.1" y="188.8">线性基本尺</text>
<text x="95.1" y="191.3">寸分段的极</text>
<text x="105.3" y="189.1">＞6～30</text>
<text x="112.9" y="189.1">＞30～120</text>
<text x="120.2" y="188.9">＞120～400</text>
<text x="129.2" y="188.9">＞400～1000</text>
<text x="138.1" y="189.1">＞1000～2000</text>
<text x="147.8" y="189.1">＞2000～4000</text>
<text x="95.1" y="193.8">限偏差数值</text>
<text x="105.9" y="193.8">±0.2</text>
<text x="114.1" y="193.8">±0.3</text>
<text x="122.2" y="193.8">±0.5</text>
<text x="130.7" y="193.8">±0.8</text>
<text x="139.8" y="193.8">±1.2</text>
<text x="150.2" y="193.8">±2</text>
<text x="32.2" y="203.2">版本</text>
<text x="32.4" y="198.5">A1.1</text>
<text x="37.3" y="198.5">修订线</text>
<text x="38.1" y="203.2">标记</text>
<text x="56.9" y="198.5">文字修改</text>
<text x="58.3" y="203.2">变更内容</text>
<text x="84.5" y="199">2024.1.19</text>
<text x="85.3" y="203.2">日期</text>
<text x="94.8" y="198.3">直线度和平</text>
<text x="94.8" y="200.7">面度的未注</text>
<text x="96.6" y="203.2">公差值</text>
<text x="105.9" y="198.7">≤10</text>
<text x="106.6" y="203.2">0.05</text>
<text x="113.2" y="198.7">＞10～30</text>
<text x="115" y="203.2">0.1</text>
<text x="120.6" y="198.7">＞30～100</text>
<text x="123.2" y="203.2">0.2</text>
<text x="129.1" y="198.7">＞100～300</text>
<text x="131.5" y="203.2">0.4</text>
<text x="138.4" y="198.7">＞300～1000</text>
<text x="141.3" y="203.2">0.6</text>
<text x="147.8" y="198.7">＞1000～3000</text>
<text x="150.4" y="203.2">0.8</text>
</g>
</svg>
